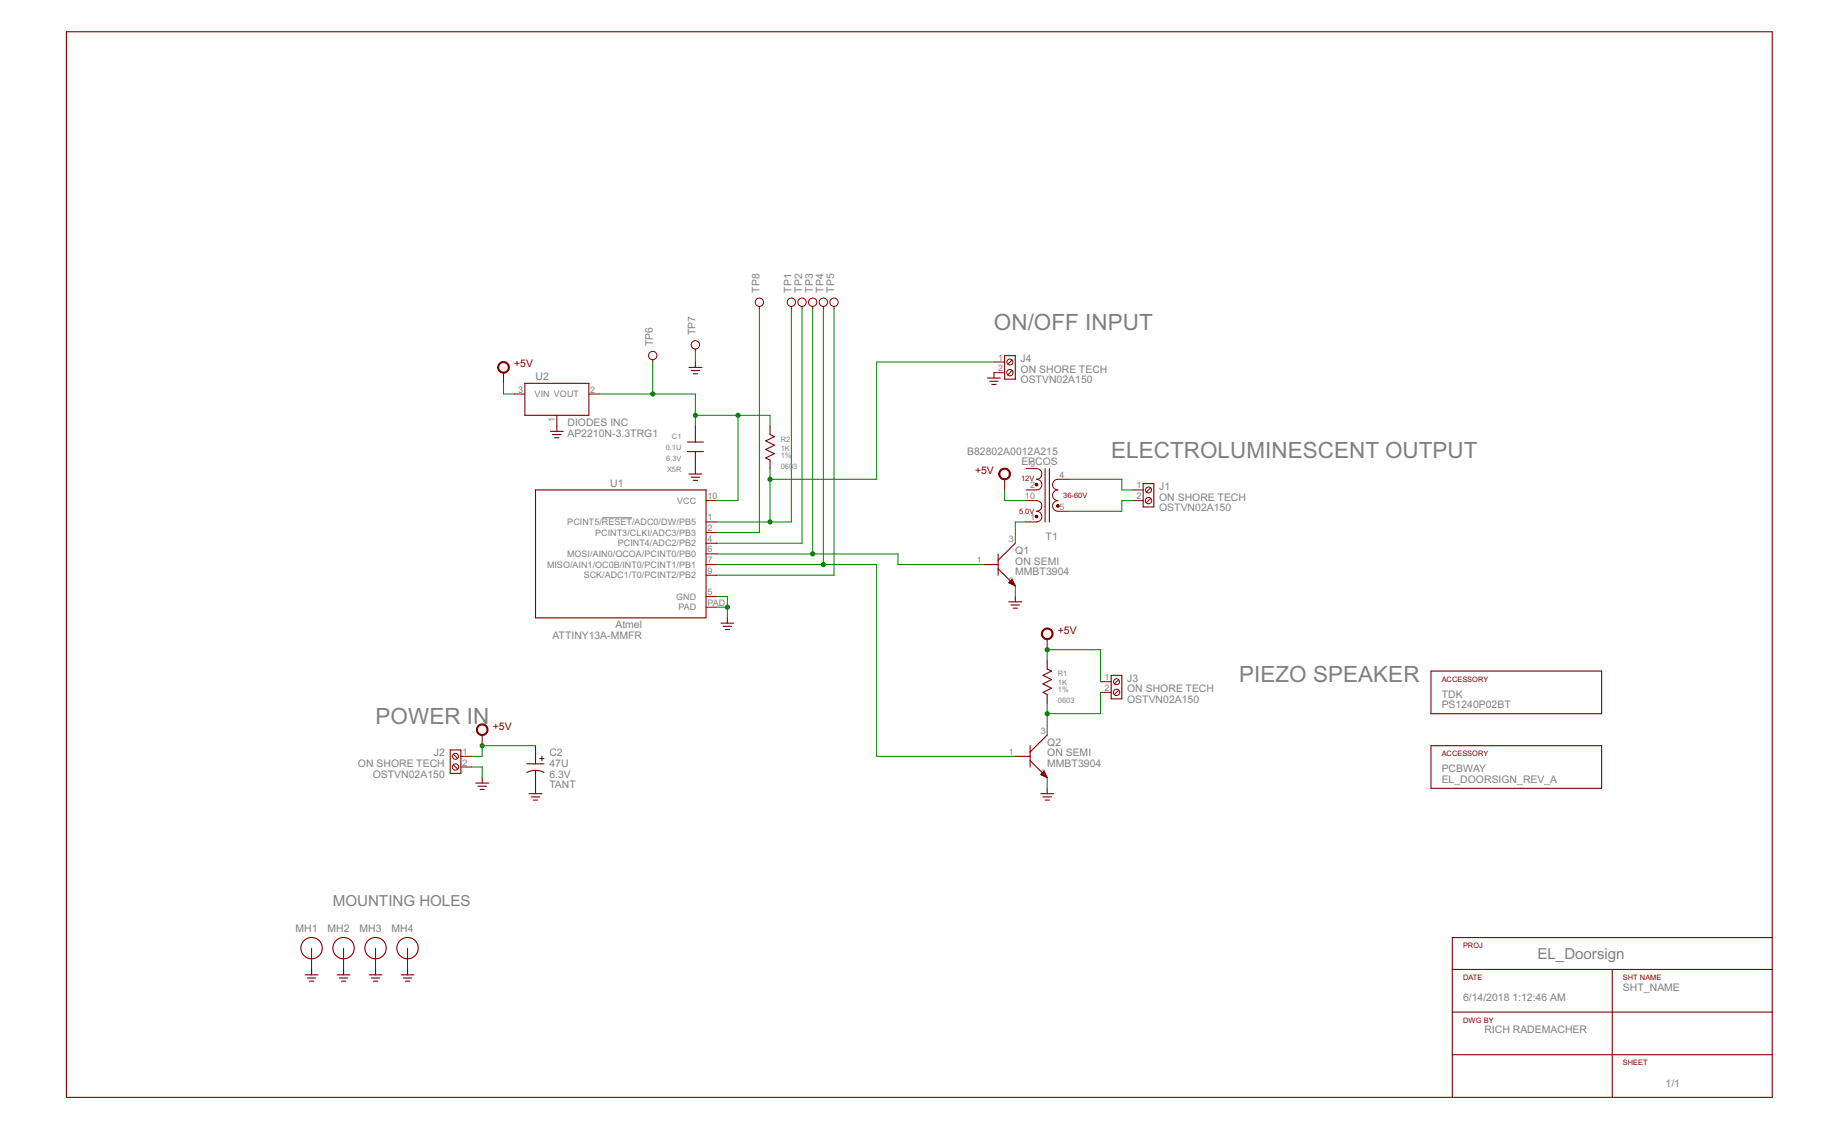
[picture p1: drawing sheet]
<svg xmlns="http://www.w3.org/2000/svg" width="356mm" height="216mm" viewBox="0 0 356 216" stroke-linecap="round" stroke-linejoin="round" font-family="sans-serif">
<path d="M115.9 99.7h5.8z" fill="#808080" stroke="#808080" stroke-width=".19"/>
<g fill="#800000" stroke="#800000" stroke-width=".21">
<path d="M12.8 211.3h266.8z"/>
<path d="M341.2 203.1v8.2z"/>
<path d="M341.2 194.9v8.2z"/>
<path d="M341.2 186.7v8.2z"/>
<path d="M341.2 180.6v6.1z"/>
<path d="M341.2 6.1v174.5z"/>
<path d="M12.8 6.1h328.4z"/>
<path d="M12.8 6.1v205.2z"/>
<path d="M310.4 211.3h30.8z"/>
<path d="M279.6 211.3h30.8z"/>
<path d="M279.6 203.1v8.2z"/>
<path d="M279.6 194.9v8.2z"/>
<path d="M279.6 186.7v8.2z"/>
<path d="M279.6 180.6v6.1z"/>
<path d="M279.6 180.6h61.6z"/>
<path d="M279.6 186.7h30.8z"/>
<path d="M310.4 186.7h30.8z"/>
<path d="M279.6 194.9h61.6z"/>
<path d="M279.6 203.1h61.6z"/>
<path d="M310.4 186.7v24.6z"/>
<path d="M220.1 93.1v4.5z"/>
<path d="M220.1 97.6h2z"/>
<path d="M222.1 93.1v4.5z"/>
<path d="M220.1 93.1h2z"/>
<path d="M103.1 94.4h32.8z"/>
<path d="M103.1 94.4v24.6z"/>
<path d="M103.1 119h32.8z"/>
<path d="M135.9 94.4v24.6z"/>
<path d="M202 90.3v10.2z"/>
<path d="M201.2 90.3v10.2z"/>
<path d="M189.3 108.7h2.9z"/>
<path d="M192.2 106.7v1.2z"/>
<path d="M192.2 107.9v.8z"/>
<path d="M192.2 108.7v.9z"/>
<path d="M192.2 109.6v1.2z"/>
<path d="M192.2 109.6l3.3 3.2z"/>
<path d="M192.2 107.9l3.3-3.3z"/>
<path d="M194.8 111.6l.7 1.2z"/>
<path d="M194.8 111.6l-.6 .6z"/>
<path d="M194.2 112.2l1.3 .6z"/>
<path d="M195.1 112.6h.3z"/>
<path d="M194.7 112.5h.6z"/>
<path d="M194.4 112.3h.8z"/>
<path d="M194.3 112.1h.8z"/>
<path d="M194.5 112h.5z"/>
<path d="M194.7 111.8h.2z"/>
<path d="M140 119v1z"/>
<path d="M138.8 120h2.5z"/>
<path d="M139.2 120.6h1.7z"/>
<path d="M139.6 121.2h.9z"/>
<path d="M195.5 114.9v1z"/>
<path d="M194.2 115.9h2.5z"/>
<path d="M194.6 116.5h1.7z"/>
<path d="M195.1 117.1h.8z"/>
<path d="M88.7 144.4v4.5z"/>
<path d="M86.7 148.9h2z"/>
<path d="M86.7 144.4v4.5z"/>
<path d="M86.7 144.4h2z"/>
<path d="M92.8 149.8v1z"/>
<path d="M91.6 150.8h2.5z"/>
<path d="M92 151.4h1.7z"/>
<path d="M92.4 152h.8z"/>
<path d="M195.5 145.7h2.8z"/>
<path d="M198.3 143.6v1.2z"/>
<path d="M198.3 144.8v.9z"/>
<path d="M198.3 145.7v.8z"/>
<path d="M198.3 146.5v1.2z"/>
<path d="M198.3 146.5l3.3 3.3z"/>
<path d="M198.3 144.8l3.3-3.2z"/>
<path d="M201 148.5l.6 1.3z"/>
<path d="M200.4 149.2l.6-.7z"/>
<path d="M200.4 149.2l1.2 .6z"/>
<path d="M201.3 149.6h.2z"/>
<path d="M200.9 149.4h.5z"/>
<path d="M200.6 149.2h.8z"/>
<path d="M200.5 149.1h.8z"/>
<path d="M200.7 148.9h.5z"/>
<path d="M200.8 148.7h.3z"/>
<path d="M201.6 151.8v1.1z"/>
<path d="M200.4 152.9h2.5z"/>
<path d="M200.8 153.5h1.6z"/>
<path d="M201.2 154.1h.8z"/>
<path d="M201.6 133.8v1.6z"/>
<path d="M200.8 133.3l.8 .5z"/>
<path d="M200.8 133.3l1.6-.8z"/>
<path d="M200.8 131.7l1.6 .8z"/>
<path d="M200.8 131.7l1.6-.8z"/>
<path d="M200.8 130.1l1.6 .8z"/>
<path d="M200.8 130.1l1.6-.9z"/>
<path d="M201.6 128.8l.8 .4z"/>
<path d="M201.6 127.2v1.6z"/>
<path d="M213.9 130.1v4.5z"/>
<path d="M213.9 134.6h2.1z"/>
<path d="M216 130.1v4.5z"/>
<path d="M213.9 130.1h2.1z"/>
<path d="M193.4 68.5v4.5z"/>
<path d="M193.4 73h2.1z"/>
<path d="M195.5 68.5v4.5z"/>
<path d="M193.4 68.5h2.1z"/>
<path d="M191.4 71.8v1z"/>
<path d="M190.1 72.8h2.5z"/>
<path d="M190.5 73.4h1.7z"/>
<path d="M190.9 74h.9z"/>
<path d="M148.3 88.6v1.7z"/>
<path d="M147.4 88.2l.9 .4z"/>
<path d="M147.4 88.2l1.7-.8z"/>
<path d="M147.4 86.6l1.7 .8z"/>
<path d="M147.4 86.6l1.7-.9z"/>
<path d="M147.4 84.9l1.7 .8z"/>
<path d="M147.4 84.9l1.7-.8z"/>
<path d="M148.3 83.7l.8 .4z"/>
<path d="M148.3 82v1.7z"/>
<path d="M275.5 129.2h32.9z"/>
<path d="M308.4 129.2v8.3z"/>
<path d="M275.5 137.5h32.9z"/>
<path d="M275.5 129.2v8.3z"/>
<path d="M133.9 82v3.1z"/>
<path d="M132.4 85.1h1.5z"/>
<path d="M133.9 85.1h1.5z"/>
<path d="M132.4 87h1.5z"/>
<path d="M133.9 87h1.5z"/>
<path d="M133.9 87v3.3z"/>
<path d="M133.9 90.3v1z"/>
<path d="M132.7 91.3h2.4z"/>
<path d="M133.1 91.9h1.6z"/>
<path d="M133.5 92.5h.8z"/>
<path d="M103.1 143.6v3.5z"/>
<path d="M103.1 147.1h1.6z"/>
<path d="M101.5 147.1h1.6z"/>
<path d="M103.1 148.3v3.5z"/>
<path d="M104.3 145.7v.8z"/>
<path d="M103.9 146.1h.8z"/>
<path d="M103.1 151.8v1.1z"/>
<path d="M101.9 152.9h2.4z"/>
<path d="M102.3 153.5h1.6z"/>
<path d="M102.7 154.1h.8z"/>
<path d="M101 73.8h12.4z"/>
<path d="M113.4 73.8v6.2z"/>
<path d="M101 80h12.4z"/>
<path d="M101 73.8v6.2z"/>
<path d="M107.2 82v1.1z"/>
<path d="M106 83.1h2.4z"/>
<path d="M106.4 83.7h1.6z"/>
<path d="M106.8 84.3h.8z"/>
<path d="M60 186.7v1z"/>
<path d="M58.8 187.7h2.4z"/>
<path d="M59.2 188.4h1.6z"/>
<path d="M59.6 189h.8z"/>
<path d="M66.1 186.7v1z"/>
<path d="M64.9 187.7h2.5z"/>
<path d="M65.3 188.4h1.7z"/>
<path d="M65.7 189h.9z"/>
<path d="M72.3 186.7v1z"/>
<path d="M71.1 187.7h2.4z"/>
<path d="M71.5 188.4h1.6z"/>
<path d="M71.9 189h.8z"/>
<path d="M78.5 186.7v1z"/>
<path d="M77.2 187.7h2.5z"/>
<path d="M77.6 188.4h1.7z"/>
<path d="M78.1 189h.8z"/>
<path d="M133.9 69.7v1.1z"/>
<path d="M132.7 70.8h2.4z"/>
<path d="M133.1 71.4h1.6z"/>
<path d="M133.5 72h.8z"/>
<path d="M275.5 143.6h32.9z"/>
<path d="M308.4 143.6v8.2z"/>
<path d="M275.5 151.8h32.9z"/>
<path d="M275.5 143.6v8.2z"/>
</g>
<g fill="#800000" stroke="#800000" stroke-width=".19">
<path d="M218 94.4h2.1z"/>
<path d="M218 96.4h2.1z"/>
<path d="M220.7 94.8l.8-.8z"/>
<path d="M220.7 96.8l.8-.8z"/>
<path d="M135.9 100.5h2.1z"/>
<path d="M135.9 102.6h2.1z"/>
<path d="M135.9 104.6h2.1z"/>
<path d="M135.9 114.9h2.1z"/>
<path d="M135.9 116.9h2.1z"/>
<path d="M135.9 106.7h2.1z"/>
<path d="M135.9 108.7h2.1z"/>
<path d="M135.9 110.8h2.1z"/>
<path d="M135.9 96.4h2.1z"/>
<path d="M203.7 98.5h2z"/>
<path d="M203.7 92.3h2z"/>
<path d="M197.5 100.5h2.1z"/>
<path d="M197.5 96.4h2.1z"/>
<path d="M197.5 94.4h2.1z"/>
<path d="M197.5 90.3h2.1z"/>
<path d="M96.9 71.8v2z"/>
<path d="M193.4 92.3v2.1z"/>
<path d="M88.7 145.7h2.1z"/>
<path d="M88.7 147.7h2.1z"/>
<path d="M87.3 145.3l.8 .8z"/>
<path d="M87.3 147.3l.8 .8z"/>
<path d="M92.8 141.6v2z"/>
<path d="M211.9 131.3h2z"/>
<path d="M211.9 133.3h2z"/>
<path d="M215.4 130.9l-.9 .8z"/>
<path d="M215.4 132.9l-.9 .9z"/>
<path d="M201.6 123.1v2z"/>
<path d="M191.4 69.7h2z"/>
<path d="M191.4 71.8h2z"/>
<path d="M194.8 69.3l-.8 .8z"/>
<path d="M194.8 71.4l-.8 .8z"/>
<path d="M99 75.9h2z"/>
<path d="M113.4 75.9h2z"/>
<path d="M107.2 80v2z"/>
<path d="M60 182.6v4.1z"/>
<path d="M66.1 182.6v4.1z"/>
<path d="M72.3 182.6v4.1z"/>
<path d="M78.5 182.6v4.1z"/>
<path d="M152.4 59v.5z"/>
<path d="M154.4 59v.5z"/>
<path d="M156.5 59v.5z"/>
<path d="M158.5 59v.5z"/>
<path d="M160.6 59v.5z"/>
<path d="M125.7 69.3v.4z"/>
<path d="M133.9 67.2v.5z"/>
<path d="M146.2 59v.5z"/>
<path d="M203.5 97.3l.1-.1a.26 .26 0 0 1 .3 .1 .26 .26 0 0 1-.1 .3h-.3l-.1-.2 .2-.1 .2 .1-.1 .2-.3-.2z" fill-rule="evenodd"/>
<path d="M199.3 99.4l.2-.1a.26 .26 0 0 1 .3 .1 .26 .26 0 0 1-.1 .3l-.4-.1v-.1l.2-.1h.2v.2h-.2l-.2-.1z" fill-rule="evenodd"/>
<path d="M199.3 93.2l.3-.1a.26 .26 0 0 1 .2 .3 .26 .26 0 0 1-.3 .2 .26 .26 0 0 1-.2-.3l.3-.1 .1 .2-.2 .1-.2-.2z" fill-rule="evenodd"/>
<path d="M96.2 69.9a1.12 1.12 0 0 1 1.7 .3 1.12 1.12 0 0 1-.7 1.6 1.12 1.12 0 0 1-1.4-1h.2a.92 .92 0 0 1 1.3-.9 .92 .92 0 0 1 .3 1.5 .92 .92 0 0 1-1.5-.4l-.1-.2h-.2l.1-.4z" fill-rule="evenodd"/>
<path d="M192.7 90.4a1.13 1.13 0 0 1 1.7 .4 1.13 1.13 0 0 1-.7 1.6 1.13 1.13 0 0 1-1.4-1.1h.2a.92 .92 0 0 1 1.3-.9 .92 .92 0 0 1 .2 1.5 .92 .92 0 0 1-1.5-.4v-.2h-.2z" fill-rule="evenodd"/>
<path d="M92.1 139.7a1.13 1.13 0 0 1 1.7 .3 1.13 1.13 0 0 1-.7 1.6 1.13 1.13 0 0 1-1.4-1.1h.2a.93 .93 0 0 1 1.3-.8 .93 .93 0 0 1 .3 1.5 .93 .93 0 0 1-1.6-.4v-.3h-.2z" fill-rule="evenodd"/>
<path d="M200.9 121.2a1.13 1.13 0 0 1 1.7 .4 1.13 1.13 0 0 1-.7 1.6 1.13 1.13 0 0 1-1.4-1.1h.2a.91 .91 0 0 1 1.3-.9 .91 .91 0 0 1 .2 1.5 .91 .91 0 0 1-1.5-.4v-.2h-.2v-.3z" fill-rule="evenodd"/>
</g>
<g fill="none" stroke="#800000" stroke-width=".19">
<path d="M199.6 96.4a1.03 1.03 0 0 1 1 1 1.03 1.03 0 0 1-1 1.1 1.03 1.03 0 0 1 1 1 1.03 1.03 0 0 1-1 1M199.6 90.3a1.03 1.03 0 0 1 1 1 1.03 1.03 0 0 1-1 1 1.03 1.03 0 0 1 1 1 1.03 1.03 0 0 1-1 1.1M203.7 92.3a1.03 1.03 0 0 0-1.1 1 1.03 1.03 0 0 0 1.1 1.1 1.03 1.03 0 0 0-1.1 1 1.03 1.03 0 0 0 1.1 1 1.03 1.03 0 0 0-1.1 1 1.03 1.03 0 0 0 1.1 1.1"/>
<circle cx="146.2" cy="58.2" r=".8"/>
<circle cx="152.4" cy="58.2" r=".8"/>
<circle cx="154.4" cy="58.2" r=".8"/>
<circle cx="156.5" cy="58.2" r=".8"/>
<circle cx="158.5" cy="58.2" r=".8"/>
<circle cx="160.6" cy="58.2" r=".8"/>
<circle cx="125.7" cy="68.5" r=".8"/>
<circle cx="133.9" cy="66.4" r=".8"/>
<circle cx="194.4" cy="69.7" r=".57"/>
<circle cx="194.4" cy="71.8" r=".61"/>
<circle cx="221.1" cy="94.4" r=".57"/>
<circle cx="221.1" cy="96.4" r=".61"/>
<circle cx="215" cy="131.3" r=".57"/>
<circle cx="215" cy="133.4" r=".61"/>
<circle cx="87.7" cy="145.7" r=".57"/>
<circle cx="87.7" cy="147.7" r=".61"/>
</g>
<g fill="none" stroke="#800000" stroke-width=".21">
<path d="M101.5 148.8l1.3-.4h1l.9 .4"/>
<circle cx="60" cy="182.6" r="2.05"/>
<circle cx="66.1" cy="182.6" r="2.05"/>
<circle cx="72.3" cy="182.6" r="2.05"/>
<circle cx="78.5" cy="182.6" r="2.05"/>
</g>
<g fill="#008000" stroke="#008000" stroke-width=".19">
<path d="M195.5 100.5h2z"/>
<path d="M195.5 100.5v4.1z"/>
<path d="M193.4 96.4h4.1z"/>
<path d="M193.4 94.4v2z"/>
<path d="M90.8 145.7h2z"/>
<path d="M92.8 143.6v2.1z"/>
<path d="M92.8 143.6h10.3z"/>
<path d="M211.9 125.1v6.2z"/>
<path d="M201.6 125.1h10.3z"/>
<path d="M201.6 125.1v2.1z"/>
<path d="M96.9 75.9h2.1z"/>
<path d="M96.9 73.8v2.1z"/>
<path d="M201.6 149.8v2z"/>
<path d="M138 116.9h2z"/>
<path d="M140 116.9v2.1z"/>
<path d="M138 114.9h2z"/>
<path d="M140 114.9v2z"/>
<path d="M90.8 147.7h2z"/>
<path d="M92.8 147.7v2.1z"/>
<path d="M195.5 112.8v2.1z"/>
<path d="M133.9 67.7v2z"/>
<path d="M201.6 137.5v4.1z"/>
<path d="M201.6 135.4v2.1z"/>
<path d="M211.9 133.3v4.2z"/>
<path d="M201.6 137.5h10.3z"/>
<path d="M168.8 145.7h26.7z"/>
<path d="M168.8 108.7v37z"/>
<path d="M158.5 108.7h10.3z"/>
<path d="M138 108.7h20.5z"/>
<path d="M158.5 59.5v49.2z"/>
<path d="M216 96.4h2z"/>
<path d="M216 96.4v2.1z"/>
<path d="M205.7 98.5h10.3z"/>
<path d="M205.7 92.3h10.3z"/>
<path d="M216 92.3v2.1z"/>
<path d="M216 94.4h2z"/>
<path d="M138 106.7h18.5z"/>
<path d="M156.5 106.7h16.4z"/>
<path d="M172.9 106.7v2z"/>
<path d="M172.9 108.7h16.4z"/>
<path d="M156.5 59.5v47.2z"/>
<path d="M168.8 69.7h22.6z"/>
<path d="M168.8 69.7v22.6z"/>
<path d="M148.3 92.3h20.5z"/>
<path d="M148.3 90.3v2z"/>
<path d="M148.3 92.3v8.2z"/>
<path d="M138 100.5h10.3z"/>
<path d="M152.4 59.5v41z"/>
<path d="M148.3 100.5h4.1z"/>
<path d="M138 96.4h4.1z"/>
<path d="M142.1 80v16.4z"/>
<path d="M133.9 80v2z"/>
<path d="M133.9 80h8.2z"/>
<path d="M115.4 75.9h10.3z"/>
<path d="M125.7 75.9h8.2z"/>
<path d="M133.9 75.9v4.1z"/>
<path d="M148.3 80v2z"/>
<path d="M142.1 80h6.2z"/>
<path d="M125.7 69.7v6.2z"/>
<path d="M154.4 59.5v45.1z"/>
<path d="M138 104.6h16.4z"/>
<path d="M160.6 59.5v51.3z"/>
<path d="M138 110.8h22.6z"/>
<path d="M138 102.6h8.2z"/>
<path d="M146.2 59.5v43.1z"/>
<circle cx="92.8" cy="143.6" r=".4"/>
<circle cx="201.6" cy="125.1" r=".4"/>
<circle cx="140" cy="116.9" r=".4"/>
<circle cx="201.6" cy="137.5" r=".4"/>
<circle cx="158.5" cy="108.7" r=".4"/>
<circle cx="156.5" cy="106.7" r=".4"/>
<circle cx="148.3" cy="92.3" r=".4"/>
<circle cx="148.3" cy="100.5" r=".4"/>
<circle cx="133.9" cy="80" r=".4"/>
<circle cx="142.1" cy="80" r=".4"/>
<circle cx="125.7" cy="75.9" r=".4"/>
</g>
<g font-size="4.8" fill="#808080">
<text x="191.4" y="63.6">ON/OFF INPUT</text>
<text x="213.9" y="88.2">ELECTROLUMINESCENT OUTPUT</text>
<text x="238.6" y="131.3">PIEZO SPEAKER</text>
<text x="72.3" y="139.5">POWER IN</text>
</g>
<g font-size="3.3" fill="#808080">
<text x="64.1" y="174.4">MOUNTING HOLES</text>
<text x="296" y="184.7">EL_Doorsign</text>
</g>
<g font-size="2.2" fill="#808080">
<text x="146.2" y="56.4" transform="rotate(-90 146.2 56.4)">TP8</text>
<text x="152.4" y="56.4" transform="rotate(-90 152.4 56.4)">TP1</text>
<text x="154.4" y="56.4" transform="rotate(-90 154.4 56.4)">TP2</text>
<text x="156.5" y="56.4" transform="rotate(-90 156.5 56.4)">TP3</text>
<text x="158.5" y="56.4" transform="rotate(-90 158.5 56.4)">TP4</text>
<text x="160.6" y="56.4" transform="rotate(-90 160.6 56.4)">TP5</text>
<text x="133.9" y="64.6" transform="rotate(-90 133.9 64.6)">TP7</text>
<text x="125.7" y="66.7" transform="rotate(-90 125.7 66.7)">TP6</text>
<text x="196.5" y="71.8">ON SHORE TECH</text>
<text x="196.5" y="69.7">J4</text>
<text x="103.1" y="73.2">U2</text>
<text x="196.5" y="73.8">OSTVN02A150</text>
<text x="109.3" y="82">DIODES INC</text>
<text x="109.3" y="84.1">AP2210N-3.3TRG1</text>
<text x="186.2" y="87.6">B82802A0012A215</text>
<text x="196.6" y="89.6">EPCOS</text>
<text x="117.5" y="93.7">U1</text>
<text x="223.2" y="94.4">J1</text>
<text x="223.2" y="96.4">ON SHORE TECH</text>
<text x="223.2" y="98.5">OSTVN02A150</text>
<text x="195.5" y="106.7">Q1</text>
<text x="201.3" y="104">T1</text>
<text x="195.5" y="108.7">ON SEMI</text>
<text x="195.5" y="110.8">MMBT3904</text>
<text x="106.4" y="123.1">ATTINY13A-MMFR</text>
<text x="118.5" y="121">Atmel</text>
<text x="217" y="131.3">J3</text>
<text x="217" y="133.4">ON SHORE TECH</text>
<text x="217" y="135.4">OSTVN02A150</text>
<text x="277.6" y="136.4">PS1240P02BT</text>
<text x="277.6" y="134.4">TDK</text>
<text x="201.6" y="143.6">Q2</text>
<text x="68.9" y="147.7">ON SHORE TECH</text>
<text x="71.8" y="149.8">OSTVN02A150</text>
<text x="83.5" y="145.7">J2</text>
<text x="105.8" y="145.7">C2</text>
<text x="105.8" y="147.7">47U</text>
<text x="105.8" y="149.8">6.3V</text>
<text x="201.6" y="145.7">ON SEMI</text>
<text x="201.6" y="147.7">MMBT3904</text>
<text x="277.6" y="148.8">PCBWAY</text>
<text x="105.8" y="151.8">TANT</text>
<text x="277.6" y="150.8">EL_DOORSIGN_REV_A</text>
<text x="56.9" y="179.5">MH1</text>
<text x="63.1" y="179.5">MH2</text>
<text x="69.2" y="179.5">MH3</text>
<text x="75.4" y="179.5">MH4</text>
<text x="312.5" y="190.8">SHT_NAME</text>
<text x="281.7" y="192.9">6/14/2018</text>
<text x="291.2" y="192.9">1:12:46 AM</text>
<text x="285.8" y="199">RICH RADEMACHER</text>
<text x="320.7" y="209.3">1/1</text>
</g>
<g font-size="2.2" fill="#800000">
<text x="99" y="70.8">+5V</text>
<text x="187.7" y="91.3">+5V</text>
<text x="203.7" y="122.1">+5V</text>
<text x="94.9" y="140.5">+5V</text>
</g>
<g font-size="1.9" fill="#808080">
<text x="192.2" y="69.4">1</text>
<text x="192.2" y="71.5">2</text>
<text x="99.8" y="75.6">3</text>
<text x="102.9" y="76.5">VIN VOUT</text>
<text x="113.6" y="75.6">2</text>
<text x="106.9" y="81.3" transform="rotate(-90 106.9 81.3)">1</text>
<text x="198.3" y="90">9</text>
<text x="198.3" y="94.1">2</text>
<text x="204" y="92">4</text>
<text x="218.8" y="94.1">1</text>
<text x="109.2" y="101.1">PCINT5/RESET/ADC0/DW/PB5</text>
<text x="130.4" y="97">VCC</text>
<text x="136.2" y="100.2">1</text>
<text x="136.2" y="96.1">10</text>
<text x="197.3" y="96.1">10</text>
<text x="198.3" y="100.2">1</text>
<text x="204" y="98.2">5</text>
<text x="218.8" y="96.1">2</text>
<text x="109.2" y="107.3">MOSI/AIN0/OCOA/PCINT0/PB0</text>
<text x="114.6" y="103.2">PCINT3/CLKI/ADC3/PB3</text>
<text x="119" y="105.2">PCINT4/ADC2/PB2</text>
<text x="136.2" y="102.3">2</text>
<text x="136.2" y="104.3">4</text>
<text x="136.2" y="106.4">6</text>
<text x="194.2" y="104.3">3</text>
<text x="105.3" y="109.3">MISO/AIN1/OC0B/INT0/PCINT1/PB1</text>
<text x="112.4" y="111.4">SCK/ADC1/T0/PCINT2/PB2</text>
<text x="136.2" y="108.4">7</text>
<text x="136.2" y="110.5">9</text>
<text x="188" y="108.4">1</text>
<text x="194.2" y="112.5">2</text>
<text x="130.2" y="115.5">GND</text>
<text x="130.6" y="117.6">PAD</text>
<text x="136.2" y="114.6">5</text>
<text x="136.2" y="116.7">PAD</text>
<text x="212.7" y="131">1</text>
<text x="212.7" y="133.1">2</text>
<text x="200.4" y="141.3">3</text>
<text x="89" y="145.4">1</text>
<text x="89" y="147.4">2</text>
<text x="194.2" y="145.4">1</text>
<text x="200.4" y="149.5">2</text>
</g>
<g font-size="1.6" fill="#808080">
<text x="128.2" y="86.8">0.1U</text>
<text x="128.3" y="88.8">6.3V</text>
<text x="129.4" y="84.5">C1</text>
<text x="150.3" y="86.8">1K</text>
<text x="150.3" y="85.1">R2</text>
<text x="150.3" y="88.2">1%</text>
<text x="128.4" y="90.9">X5R</text>
<text x="150.3" y="90.3">060</text>
<text x="152.7" y="90.3">3</text>
<text x="203.7" y="131.9">1K</text>
<text x="203.7" y="130.3">R1</text>
<text x="203.7" y="135.4">0603</text>
<text x="203.7" y="133.4">1%</text>
</g>
<g font-size="1.6" fill="#800000">
<text x="196.6" y="92.7">12V</text>
<text x="196.2" y="99.1">5.0V</text>
<text x="204.7" y="96">36-60V</text>
<text x="277.6" y="131.3">ACCESSORY</text>
<text x="277.6" y="145.7">ACCESSORY</text>
<text x="281.7" y="182.6">PROJ</text>
<text x="281.7" y="188.8">DATE</text>
<text x="312.5" y="188.8">SHT NAME</text>
<text x="281.7" y="197">DWG BY</text>
<text x="312.5" y="205.2">SHEET</text>
</g>
</svg>
